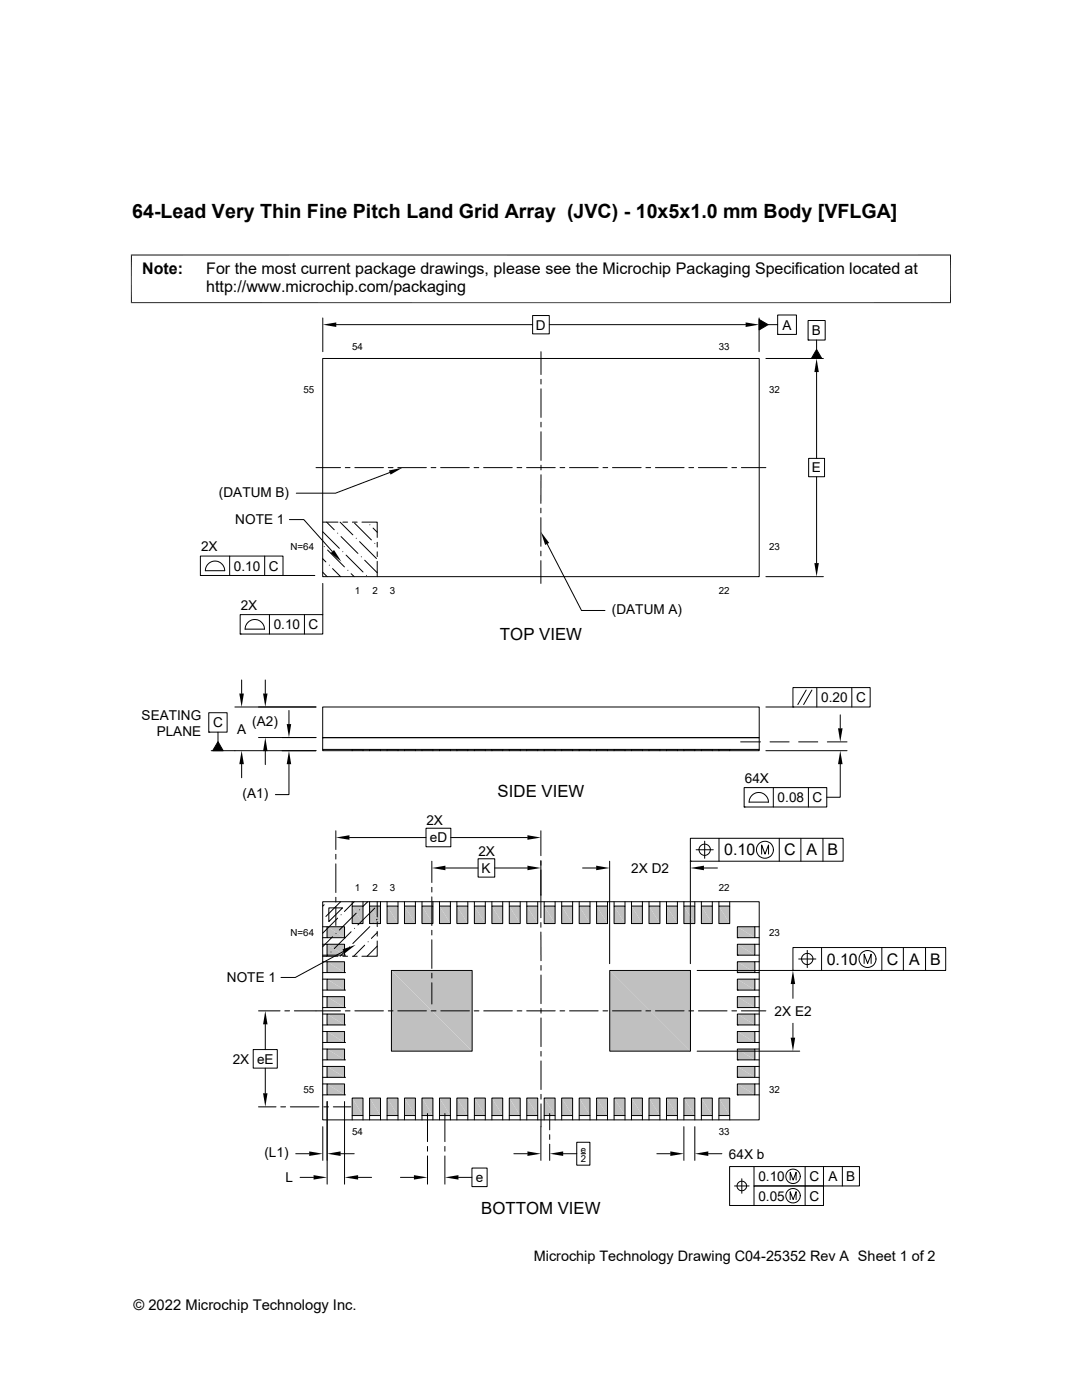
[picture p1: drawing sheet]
<svg xmlns="http://www.w3.org/2000/svg" width="216mm" height="279mm" viewBox="0 0 216 279" stroke-linecap="round" stroke-linejoin="round" font-family="sans-serif">
<g fill="none" stroke="#000" stroke-width=".2">
<path d="M64.4 71.5h87.1v43.6h-87.1zM64.4 106.1l3.3 3.3M64.4 104.2h3M64.4 111.5l.6 .6M64.4 114.2l.9 .9M64.7 109.1h.1M65.2 104.2l1.5 1.5M65.4 109.8l3.3 3.3M65.7 112.8h.1M66.4 113.5l1.6 1.6M67.4 106.4h.1M67.9 104.2l2.5 2.5"/>
<path d="M68.1 107.1l3.3 3.3M68.4 110.1h.1M68.4 104.2h1M69.1 110.8l3.3 3.4M69.4 113.8h.1M70.1 114.5l.6 .6M70.3 104.2h1M70.7 104.4l3.4 3.4M71.1 107.4h.1M71.8 108.1l3.3 3.4M72.1 111.1h.1M72.2 104.2h3.1v3.1"/>
<path d="M72.8 111.8l2.5 2.5M73.1 114.8h.1M73.8 104.7h.1M74.4 105.4l.9 .8M74.8 108.4h.1M75.3 108.2v1M75.3 110.1v1M75.3 112v3.1M64.4 149.6h87.1M64.4 141.1h87.1v6.1h-87.1zM64.4 147.2h.1M64.4 147.2h87.1v2.6h-87.1z"/>
<path d="M70.3 149.6v.2M72.4 149.6v.2M73.7 149.6v.2M75.9 149.6v.2M77.2 149.6v.2M79.4 149.6v.2M80.7 149.6v.2M82.9 149.6v.2M84.2 149.6v.2M86.4 149.6v.2M87.7 149.6v.2M89.9 149.6v.2"/>
<path d="M91.2 149.6v.2M93.3 149.6v.2M94.7 149.6v.2M96.8 149.6v.2M98.1 149.6v.2M100.3 149.6v.2M101.6 149.6v.2M103.8 149.6v.2M105.1 149.6v.2M107.3 149.6v.2M108.6 149.6v.2M110.8 149.6v.2"/>
<path d="M112.1 149.6v.2M114.3 149.6v.2M115.6 149.6v.2M117.7 149.6v.2M119 149.6v.2M121.2 149.6v.2M122.5 149.6v.2M124.7 149.6v.2M126 149.6v.2M128.2 149.6v.2M129.5 149.6v.2M131.7 149.6v.2"/>
<path d="M133 149.6v.2M135.2 149.6v.2M136.5 149.6v.2M138.6 149.6v.2M140 149.6v.2M142.1 149.6v.2M143.4 149.6v.2M145.6 149.6v.2M64.4 180h87.1v43.5h-87.1z"/>
</g>
<g fill="none" stroke="#c0c0c0" stroke-width=".25">
<path d="M70.3 149.7h2.1M73.7 149.7h2.2M77.2 149.7h2.2M80.7 149.7h2.2M84.2 149.7h2.2M87.7 149.7h2.2M91.2 149.7h2.1M94.7 149.7h2.1M98.1 149.7h2.2M101.6 149.7h2.2M105.1 149.7h2.2M108.6 149.7h2.2"/>
<path d="M112.1 149.7h2.2M115.6 149.7h2.1M119 149.7h2.2M122.5 149.7h2.2M126 149.7h2.2M129.5 149.7h2.2M133 149.7h2.2M136.5 149.7h2.1M140 149.7h2.1M143.4 149.7h2.2"/>
</g>
<g fill="#c0c0c0">
<path d="M143.4 180.8l2.2 3.5h-2.2z"/>
<path d="M143.4 180.8h2.2v3.5z"/>
<path d="M140 180.8l2.1 3.5h-2.1z"/>
<path d="M140 180.8h2.1v3.5z"/>
<path d="M136.5 180.8l2.1 3.5h-2.1z"/>
<path d="M136.5 180.8h2.1v3.5z"/>
<path d="M133 180.8l2.2 3.5h-2.2z"/>
<path d="M133 180.8h2.2v3.5z"/>
<path d="M129.5 180.8l2.2 3.5h-2.2z"/>
<path d="M129.5 180.8h2.2v3.5z"/>
<path d="M126 180.8l2.2 3.5h-2.2z"/>
<path d="M126 180.8h2.2v3.5z"/>
<path d="M122.5 180.8l2.2 3.5h-2.2z"/>
<path d="M122.5 180.8h2.2v3.5z"/>
<path d="M119 180.8l2.2 3.5h-2.2z"/>
<path d="M119 180.8h2.2v3.5z"/>
<path d="M115.6 180.8l2.1 3.5h-2.1z"/>
<path d="M115.6 180.8h2.1v3.5z"/>
<path d="M112.1 180.8l2.2 3.5h-2.2z"/>
<path d="M112.1 180.8h2.2v3.5z"/>
<path d="M108.6 180.8l2.2 3.5h-2.2z"/>
<path d="M108.6 180.8h2.2v3.5z"/>
<path d="M105.1 180.8l2.2 3.5h-2.2z"/>
<path d="M105.1 180.8h2.2v3.5z"/>
<path d="M101.6 180.8l2.2 3.5h-2.2z"/>
<path d="M101.6 180.8h2.2v3.5z"/>
<path d="M98.1 180.8l2.2 3.5h-2.2z"/>
<path d="M98.1 180.8h2.2v3.5z"/>
<path d="M94.7 180.8l2.1 3.5h-2.1z"/>
<path d="M94.7 180.8h2.1v3.5z"/>
<path d="M91.2 180.8l2.1 3.5h-2.1z"/>
<path d="M91.2 180.8h2.1v3.5z"/>
<path d="M87.7 180.8l2.2 3.5h-2.2z"/>
<path d="M87.7 180.8h2.2v3.5z"/>
<path d="M84.2 180.8l2.2 3.5h-2.2z"/>
<path d="M84.2 180.8h2.2v3.5z"/>
<path d="M80.7 180.8l2.2 3.5h-2.2z"/>
<path d="M80.7 180.8h2.2v3.5z"/>
<path d="M77.2 180.8l2.2 3.5h-2.2z"/>
<path d="M77.2 180.8h2.2v3.5z"/>
<path d="M73.7 180.8l2.2 3.5h-2.2z"/>
<path d="M73.7 180.8h2.2v3.5z"/>
<path d="M70.3 180.8l2.1 3.5h-2.1z"/>
<path d="M70.3 180.8h2.1v3.5z"/>
<path d="M147.1 185l3.5 2.1h-3.5z"/>
<path d="M147.1 185h3.5v2.1z"/>
<path d="M65.3 185l3.4 2.1h-3.4z"/>
<path d="M65.3 185h3.4v2.1z"/>
<path d="M147.1 188.4l3.5 2.2h-3.5z"/>
<path d="M147.1 188.4h3.5v2.2z"/>
<path d="M65.3 188.4l3.4 2.2h-3.4z"/>
<path d="M65.3 188.4h3.4v2.2z"/>
<path d="M147.1 191.9l3.5 2.2h-3.5z"/>
<path d="M147.1 191.9h3.5v2.2z"/>
<path d="M65.3 191.9l3.4 2.2h-3.4z"/>
<path d="M65.3 191.9h3.4v2.2z"/>
<path d="M147.1 195.4l3.5 2.2h-3.5z"/>
<path d="M147.1 195.4h3.5v2.2z"/>
<path d="M65.3 195.4l3.4 2.2h-3.4z"/>
<path d="M65.3 195.4h3.4v2.2z"/>
<path d="M147.1 198.9l3.5 2.2h-3.5z"/>
<path d="M147.1 198.9h3.5v2.2z"/>
<path d="M65.3 198.9l3.4 2.2h-3.4z"/>
<path d="M65.3 198.9h3.4v2.2z"/>
<path d="M147.1 202.4l3.5 2.2h-3.5z"/>
<path d="M147.1 202.4h3.5v2.2z"/>
<path d="M65.3 202.4l3.4 2.2h-3.4z"/>
<path d="M65.3 202.4h3.4v2.2z"/>
<path d="M147.1 205.9l3.5 2.1h-3.5z"/>
<path d="M147.1 205.9h3.5v2.1z"/>
<path d="M65.3 205.9l3.4 2.1h-3.4z"/>
<path d="M65.3 205.9h3.4v2.1z"/>
<path d="M121.7 193.7l16.1 16.1h-16.1z"/>
<path d="M121.7 193.7h16.1v16.1z"/>
<path d="M78.1 193.7l16.1 16.1h-16.1z"/>
<path d="M78.1 193.7h16.1v16.1z"/>
<path d="M147.1 209.4l3.5 2.1h-3.5z"/>
<path d="M147.1 209.4h3.5v2.1z"/>
<path d="M65.3 209.4l3.4 2.1h-3.4z"/>
<path d="M65.3 209.4h3.4v2.1z"/>
<path d="M147.1 212.8l3.5 2.2h-3.5z"/>
<path d="M147.1 212.8h3.5v2.2z"/>
<path d="M65.3 212.8l3.4 2.2h-3.4z"/>
<path d="M65.3 212.8h3.4v2.2z"/>
<path d="M147.1 216.3l3.5 2.2h-3.5z"/>
<path d="M147.1 216.3h3.5v2.2z"/>
<path d="M65.3 216.3l3.4 2.2h-3.4z"/>
<path d="M65.3 216.3h3.4v2.2z"/>
<path d="M143.4 219.1l2.2 3.5h-2.2z"/>
<path d="M143.4 219.1h2.2v3.5z"/>
<path d="M140 219.1l2.1 3.5h-2.1z"/>
<path d="M140 219.1h2.1v3.5z"/>
<path d="M136.5 219.1l2.1 3.5h-2.1z"/>
<path d="M136.5 219.1h2.1v3.5z"/>
<path d="M133 219.1l2.2 3.5h-2.2z"/>
<path d="M133 219.1h2.2v3.5z"/>
<path d="M129.5 219.1l2.2 3.5h-2.2z"/>
<path d="M129.5 219.1h2.2v3.5z"/>
<path d="M126 219.1l2.2 3.5h-2.2z"/>
<path d="M126 219.1h2.2v3.5z"/>
<path d="M122.5 219.1l2.2 3.5h-2.2z"/>
<path d="M122.5 219.1h2.2v3.5z"/>
<path d="M119 219.1l2.2 3.5h-2.2z"/>
<path d="M119 219.1h2.2v3.5z"/>
<path d="M115.6 219.1l2.1 3.5h-2.1z"/>
<path d="M115.6 219.1h2.1v3.5z"/>
<path d="M112.1 219.1l2.2 3.5h-2.2z"/>
<path d="M112.1 219.1h2.2v3.5z"/>
<path d="M108.6 219.1l2.2 3.5h-2.2z"/>
<path d="M108.6 219.1h2.2v3.5z"/>
<path d="M105.1 219.1l2.2 3.5h-2.2z"/>
<path d="M105.1 219.1h2.2v3.5z"/>
<path d="M101.6 219.1l2.2 3.5h-2.2z"/>
<path d="M101.6 219.1h2.2v3.5z"/>
<path d="M98.1 219.1l2.2 3.5h-2.2z"/>
<path d="M98.1 219.1h2.2v3.5z"/>
<path d="M94.7 219.1l2.1 3.5h-2.1z"/>
<path d="M94.7 219.1h2.1v3.5z"/>
<path d="M91.2 219.1l2.1 3.5h-2.1z"/>
<path d="M91.2 219.1h2.1v3.5z"/>
<path d="M87.7 219.1l2.2 3.5h-2.2z"/>
<path d="M87.7 219.1h2.2v3.5z"/>
<path d="M84.2 219.1l2.2 3.5h-2.2z"/>
<path d="M84.2 219.1h2.2v3.5z"/>
<path d="M80.7 219.1l2.2 3.5h-2.2z"/>
<path d="M80.7 219.1h2.2v3.5z"/>
<path d="M77.2 219.1l2.2 3.5h-2.2z"/>
<path d="M77.2 219.1h2.2v3.5z"/>
<path d="M73.7 219.1l2.2 3.5h-2.2z"/>
<path d="M73.7 219.1h2.2v3.5z"/>
<path d="M70.3 219.1l2.1 3.5h-2.1z"/>
<path d="M70.3 219.1h2.1v3.5z"/>
</g>
<g fill="none" stroke="#000" stroke-width=".2">
<path d="M26.1 50.9h163.7M26.2 50.8v9.7M189.7 50.8v9.7M26.1 60.4h163.7M64.4 63.5v6.7M67.1 64.8h39.2M106.3 63h3.3v3.6h-3.3zM107.9 70.2v4.5M107.9 75.7v.9M107.9 77.6v5.7M109.6 64.8h39.2M151.5 63.8l1.8 1-1.8 1z"/>
<path d="M151.5 63.5v6.7M152.8 71.5h11.5M153.3 64.8h1.9M155.2 62.9h3.7v3.8h-3.7zM155.2 66.7h.1M161.2 64h3.5v3.9h-3.5zM161.2 67.9h.1M162.9 69.7l1.1 1.8h-2.1zM162.9 67.9v1.8M162.9 74.3v17.2M63.1 93.3h4.8M68.9 93.3h.9"/>
<path d="M70.8 93.3h5.7M77.5 93.3h.9M77.8 94.3l-10.8 4.1h-7.9M79.4 93.3h5.7M86 93.3h1M87.9 93.3h5.7M94.6 93.3h.9M96.5 93.3h5.7M103.2 93.3h.9M105.1 93.3h5.7M107.9 84.3v.9M107.9 86.2v5.7"/>
<path d="M107.9 92.8v1M107.9 94.7v5.8M111.7 93.3h1M113.6 93.3h5.8M120.3 93.3h1M122.2 93.3h5.7M128.9 93.3h.9M130.8 93.3h5.7M137.5 93.3h.9M139.4 93.3h5.7M146 93.3h1M147.9 93.3h4.9"/>
<path d="M161.4 91.5h3.1v3.6h-3.1zM162.9 95.1v17.3M40 111h16.5v3.9h-16.5zM40 114.9h.1M41.6 112.5a1.91 1.91 0 0 1 2-.4 1.91 1.91 0 0 1 1.2 1.8h-3.8l.1-.6zM45.8 111v3.9M52.8 111v3.9M56.5 114.9h6.3M57.7 103.7h2.9l5.7 6.4M64.4 116.4v6.3M107.9 101.4v1M107.9 103.3v5.7"/>
<path d="M107.9 110v.9M107.9 111.9v4.5M109.2 108.5l6.8 13.3h4.7M152.8 115.1h11.5M47.9 122.7h16.5v3.8h-16.5zM47.9 126.5h.1M48.2 135.7v2.7M48.9 125.6h3.9a1.93 1.93 0 0 0-2-2 1.93 1.93 0 0 0-1.9 2M52.9 135.7v2.7M53.8 122.7v3.8M60.7 122.7v3.8M158.2 137.2h15.4v3.9h-15.4z"/>
<path d="M160.9 137.7l-1.7 2.9M162 137.7l-1.6 2.9M163 137.2v3.9M170 137.2v3.9M41.7 142.2h3.6v3.9h-3.6zM41.7 146.1h.1M42.1 149.8h21M43.5 148l1 1.8h-2.1zM43.5 146.1v1.9M46.9 141.1h16.2M48.2 152.5v2.7M51.6 147.2h11.5"/>
<path d="M52.9 149.9v2.7M57.7 152.5v6.1h-2.8M57.7 141.8v2.7M147.8 148.1h3.9M148.5 157.2h16.5v3.9h-16.5zM152.8 141.1h5.4M152.8 149.8h16.2M153.6 148.1h3.9M154.3 157.2v3.9M158.2 141.1h.1M159.4 148.1h3.8M161.3 157.2v3.9"/>
<path d="M165.1 148.1h3.9M167.7 152.5v6.6h-2.7M167.7 142.7v2.7M67 165.8v3.7M67 170.5v.9M67 172.4v5.7M67 179.1v.9M68 180l-3 2.9M69.7 167.2h15.3M70.3 180v.8M70.7 180l-2 1.9M72.4 180v.8"/>
<path d="M73.4 180l-1 .9M73.7 180v.8M75.3 180v3M75.9 180v.8M77.2 180v.8M79.4 180v.8M80.7 180v.8M82.9 180v.8M84.2 180v.8M85 165.3h5v3.7h-5zM86.2 171.9v4.2M86.2 177.1v.9"/>
<path d="M86.2 179v5.7M86.4 180v.8M87.7 180v.8M88.9 173.2h6.5M89.9 180v.8M90 167.2h15.2M91.2 180v.8M93.3 180v.8M94.7 180v.8M95.4 171.4h3.3v3.6h-3.3zM96.8 180v.8M98.1 180v.8"/>
<path d="M98.7 173.2h6.5M100.3 180v.8M101.6 180v.8M103.8 180v.8M105.1 180v.8M107.3 180v.8M107.9 165.8v5M107.9 171.7v11.5M108.6 180v.8M110.8 180v.8M112.1 180v.8M114.3 180v.8"/>
<path d="M115.6 180v.8M116.2 173.2h2.8M117.7 180v.8M119 180v.8M121.2 180v.8M121.6 171.9v20.4M122.5 180v.8M124.7 180v.8M126 180v.8M128.2 180v.8M129.5 180v.8M131.7 180v.8"/>
<path d="M133 180v.8M135.2 180v.8M136.5 180v.8M137.8 167.3h30.4v4.6h-30.4zM137.8 171.9h.1M137.8 171.9v20.4M138.6 180v.8M138.9 169.6h3.4M140 180v.8M140.5 173.2h2.7M140.6 167.9v3.4M141.7 169.6a1.13 1.13 0 0 1-1.6 1 1.13 1.13 0 0 1-.3-1.9 1.13 1.13 0 0 1 1.9 .5l.1 .4"/>
<path d="M142.1 180v.8M143.4 180v.8M143.5 167.3v4.6M145.6 180v.8M148.5 161.1h.1M149.5 160.1h3.8a1.93 1.93 0 0 0-1.9-1.9 1.93 1.93 0 0 0-1.9 1.9M152 170.5v-1.9l.7 1.9 .7-1.9v1.9M155.5 167.3v4.6M159.8 167.3v4.6M164.2 167.3v4.6M64.4 190.8h3M64.4 198.9h.9"/>
<path d="M64.4 197.6h.9M64.4 195.4h.9M64.4 194.1h.9M64.4 191.9h.9M64.4 190.6h.9M64.4 188.4h.9M64.4 187.1h.9M64.4 185h.9M64.7 180.6l-.3 .2M65.3 198.9h3.4v2.2h-3.4zM65.3 195.4h3.4v2.2h-3.4zM65.3 191.9h3.4v2.2h-3.4z"/>
<path d="M65.3 188.4h3.4v2.2h-3.4zM65.3 185h3.4v2.1h-3.4zM65.4 190.6l-.2 .2M65.6 181.2h2.7l-2.7 2.7zM66 190h.1M66.4 186.9l-2 2M67 181v3.7M67 186.3h.1M67.4 183.2l-3 3M68.1 182.6h.1M68.4 190.8h1M68.6 189.9l-9.7 5.2h-2.8"/>
<path d="M68.7 197.6h.1M68.7 194.1h.1M68.7 190.6h.1M68.7 187.1h.1M69.1 189.7l-1.2 1.1M69.7 189h.1M70.1 185.9l-3.4 3.4M70.3 180.8h2.1v3.5h-2.1zM70.3 190.8h1M70.7 185.3h.1M71.1 182.2l-3.4 3.4M71.8 181.6h.1"/>
<path d="M72.8 188.6l-2.2 2.2M73.4 188h.1M73.7 180.8h2.2v3.5h-2.2zM73.8 184.9l-3.4 3.4M74.4 184.3h.1M74.8 181.2l-3.4 3.4M75.3 183.4l-.2 .2M75.3 186.1l-1.2 1.2M75.3 187.8v3h-3.1M75.3 184v.9M75.3 185.9v.9M75.3 188.8l-2 2"/>
<path d="M77.2 180.8h2.2v3.5h-2.2zM78.1 193.7h16.1v16.1h-16.1zM80.7 180.8h2.2v3.5h-2.2zM84.2 180.8h2.2v3.5h-2.2zM86.2 185.7v.9M86.2 187.6v5.7M86.2 194.2v1M86.2 196.1v4.3M87.7 180.8h2.2v3.5h-2.2zM91.2 180.8h2.1v3.5h-2.1zM94.7 180.8h2.1v3.5h-2.1zM98.1 180.8h2.2v3.5h-2.2z"/>
<path d="M101.6 180.8h2.2v3.5h-2.2zM105.1 180.8h2.2v3.5h-2.2zM107.9 186v5.7M107.9 184.1v1M107.9 192.7v.9M107.9 194.6v5.7M108.6 180.8h2.2v3.5h-2.2zM112.1 180.8h2.2v3.5h-2.2zM115.6 180.8h2.1v3.5h-2.1zM119 180.8h2.2v3.5h-2.2zM121.7 193.7h16.1v16.1h-16.1zM122.5 180.8h2.2v3.5h-2.2z"/>
<path d="M126 180.8h2.2v3.5h-2.2zM129.5 180.8h2.2v3.5h-2.2zM133 180.8h2.2v3.5h-2.2zM136.5 180.8h2.1v3.5h-2.1zM139.1 193.7h20.5M140 180.8h2.1v3.5h-2.1zM143.4 180.8h2.2v3.5h-2.2zM147.1 198.9h3.5v2.2h-3.5zM147.1 195.4h3.5v2.2h-3.5zM147.1 197.6h.1M147.1 191.9h3.5v2.2h-3.5zM147.1 194.1h.1"/>
<path d="M147.1 188.4h3.5v2.2h-3.5zM147.1 190.6h.1M147.1 185h3.5v2.1h-3.5zM147.1 187.1h.1M150.6 198.9h.9M150.6 197.6h.9M150.6 195.4h.9M150.6 194.1h.9M150.6 191.9h.9M150.6 190.6h.9M150.6 188.4h.9M150.6 187.1h.9"/>
<path d="M150.6 185h.9M158.2 189.1h30.5v4.6h-30.5zM158.2 193.7h.1M158.2 196.4v2.8M159.4 191.4h3.4M159.9 191.4a1.14 1.14 0 0 1 1.6-1.1 1.14 1.14 0 0 1 .4 1.8 1.14 1.14 0 0 1-1.9-.3v-.4M161.1 189.7v3.4M163.9 189.1v4.6M172.4 192.3v-1.9l.7 1.9 .7-1.9v1.9M176 189.1v4.6M180.3 189.1v4.6M184.7 189.1v4.6"/>
<path d="M50.5 209.5h4.8v3.7h-4.8zM51.6 201.7h4.3M52.9 204.4v5.1M52.9 213.2v5M56.8 201.7h1M58.7 201.7h9.2M64.4 218.5h.9M64.4 216.3h.9M64.4 215h.9M64.4 212.8h.9M64.4 211.5h.9M64.4 209.4h.9"/>
<path d="M64.4 208h.9M64.4 205.9h.9M64.4 204.6h.9M64.4 202.4h.9M64.4 201.1h.9M65.3 216.3h3.4v2.2h-3.4zM65.3 212.8h3.4v2.2h-3.4zM65.3 209.4h3.4v2.1h-3.4zM65.3 205.9h3.4v2.1h-3.4zM65.3 202.4h3.4v2.2h-3.4zM65.3 219.8v16.5M68.7 218.5h.1"/>
<path d="M68.7 215h.1M68.7 211.5h.1M68.7 208h.1M68.7 204.6h.1M68.7 201.1h.1M68.7 219.8v16.5M68.9 201.7h1M70.3 219.1h2.1v3.5h-2.1zM70.8 201.7h5.7M73.7 219.1h2.2v3.5h-2.2zM77.2 219.1h2.2v3.5h-2.2zM77.5 201.7h.9"/>
<path d="M79.4 201.7h5.7M80.7 219.1h2.2v3.5h-2.2zM84.2 219.1h2.2v3.5h-2.2zM86 201.7h1M87.7 219.1h2.2v3.5h-2.2zM87.9 201.7h5.8M91.2 219.1h2.1v3.5h-2.1zM94.6 201.7h1M94.7 219.1h2.1v3.5h-2.1zM96.5 201.7h5.7M98.1 219.1h2.2v3.5h-2.2zM101.6 219.1h2.2v3.5h-2.2z"/>
<path d="M103.2 201.7h.9M105.1 201.7h5.7M105.1 219.1h2.2v3.5h-2.2zM107.9 201.3v.9M107.9 203.2v5.7M107.9 209.8v1M107.9 211.7v5.7M107.9 218.4v1M108.6 219.1h2.2v3.5h-2.2zM111.7 201.7h1M112.1 219.1h2.2v3.5h-2.2zM113.6 201.7h5.8"/>
<path d="M115.6 219.1h2.1v3.5h-2.1zM119 219.1h2.2v3.5h-2.2zM120.3 201.7h1M122.2 201.7h5.7M122.5 219.1h2.2v3.5h-2.2zM126 219.1h2.2v3.5h-2.2zM128.9 201.7h.9M129.5 219.1h2.2v3.5h-2.2zM130.8 201.7h5.7M133 219.1h2.2v3.5h-2.2zM136.5 219.1h2.1v3.5h-2.1zM137.5 201.7h.9"/>
<path d="M139.1 209.8h20.5M139.4 201.7h5.7M140 219.1h2.1v3.5h-2.1zM143.4 219.1h2.2v3.5h-2.2zM146 201.7h1M147.1 216.3h3.5v2.2h-3.5zM147.1 218.5h.1M147.1 212.8h3.5v2.2h-3.5zM147.1 215h.1M147.1 209.4h3.5v2.1h-3.5zM147.1 211.5h.1M147.1 205.9h3.5v2.1h-3.5z"/>
<path d="M147.1 208h.1M147.1 202.4h3.5v2.2h-3.5zM147.1 204.6h.1M147.1 201.1h.1M147.9 201.7h4.9M150.6 218.5h.9M150.6 216.3h.9M150.6 215h.9M150.6 212.8h.9M150.6 211.5h.9M150.6 209.4h.9M150.6 208h.9"/>
<path d="M150.6 205.9h.9M150.6 204.6h.9M150.6 202.4h.9M150.6 201.1h.9M158.2 204.2v2.9M51.6 220.9h3.5M56 220.9h1M57.9 220.9h5.7M59 230.3h2.7M59.9 235h2.7M64.4 224.9v6.7M64.6 220.9h1"/>
<path d="M66.5 220.9h3.5M68 230.3h2.7M70.3 222.6v.9M71.5 235h2.6M72.4 222.6v.9M73.7 222.6v.9M75.9 222.6v.9M77.2 222.6v.9M79.4 222.6v.9M79.9 235h2.7M80.7 222.6v.9M82.9 222.6v.9"/>
<path d="M84.2 222.6v.9M85.3 222.2v5.6M85.3 228.8v.9M85.3 230.7v5.6M86.4 222.6v.9M87.7 222.6v.9M88.8 222.2v5.6M88.8 228.8v.9M88.8 230.7v5.6M89.9 222.6v.9M91.2 222.6v.9M91.5 235h2.7"/>
<path d="M93.3 222.6v.9M94.2 233.1h3v3.7h-3zM94.7 222.6v.9M96.8 222.6v.9M98.1 222.6v.9M100.3 222.6v.9M101.6 222.6v.9M102.5 230.3h2.7M103.8 222.6v.9M105.1 222.6v.9M107.3 222.6v.9M107.9 220.3v11.3"/>
<path d="M108.6 222.6v.9M109.7 222.2v3.3M109.7 226.4v1M109.7 228.3v3.3M110.8 222.6v.9M112.1 222.6v.9M112.4 230.3h2.7M114.3 222.6v.9M115.1 228h2.6v4.5h-2.6zM115.6 222.6v.9M116 230.3h.8M117.7 222.6v.9"/>
<path d="M119 222.6v.9M121.2 222.6v.9M122.5 222.6v.9M124.7 222.6v.9M126 222.6v.9M128.2 222.6v.9M129.5 222.6v.9M131.1 230.3h2.7M131.7 222.6v.9M133 222.6v.9M135.2 222.6v.9M136.5 222.6v.9"/>
<path d="M136.5 224.9v6.7M138.6 222.6v.9M138.6 224.9v6.7M140 222.6v.9M141.3 230.3h2.7M142.1 222.6v.9M143.4 222.6v.9M145.6 222.6v.9M146.6 236.7h2.9M148 235.2v2.9M150.5 232.8v3.9h13.8v3.9h-18.7v-7.8h25.9v3.9h-21v3.9M157.7 235.5v-1.5l.6 1.5 .6-1.5v1.5"/>
<path d="M157.7 239.4v-1.6l.6 1.6 .6-1.6v1.6M160.7 232.8v7.8M164.3 232.8v3.9M168.1 232.8v3.9"/>
<circle cx="152.6" cy="169.6" r="1.69"/>
<circle cx="173.1" cy="191.4" r="1.69"/>
<circle cx="148" cy="236.7" r=".96"/>
<circle cx="158.2" cy="238.6" r="1.44"/>
<circle cx="158.2" cy="234.8" r="1.44"/>
</g>
<g fill="#000">
<path d="M64.4 64.8l2.7-.5v1zM148.8 64.3l2.7 .5-2.7 .5zM151.5 63.8l1.8 1-1.8 1zM162.9 71.5l.5 2.8h-.9zM162.9 69.7l1.1 1.8h-2.1zM77.6 93.9l2.7-.6-2.4 1.4zM66 110.4l.7-.6 1.4 2.3zM107.9 106.2l1.7 2.2-.8 .4zM162.5 112.4h.9l-.5 2.7zM47.8 138.4h.9l-.5 2.7zM52.5 138.4h.9l-.5 2.7zM43.5 148l1 1.8h-2.1z"/>
<path d="M48.2 149.8l.5 2.7h-.9zM52.9 147.2l.5 2.7h-.9zM57.2 144.5h.9l-.4 2.7zM57.7 149.8l.4 2.7h-.9zM167.2 145.4h.9l-.4 2.7zM167.7 149.8l.4 2.7h-.9zM67 167.2l2.7-.5v.9zM86.2 173.2l2.7-.4v.9zM105.2 172.8l2.7 .4-2.7 .5zM105.2 166.7l2.7 .5-2.7 .4zM119 172.8l2.6 .4-2.6 .5zM137.8 173.2l2.7-.4v.9z"/>
<path d="M68.3 189.5l2.7-.9-2.2 1.7zM158.2 193.7l.5 2.7h-.9zM52.9 201.7l.5 2.7h-.9zM52.5 218.2h.9l-.5 2.7zM157.8 207.1h.9l-.5 2.7zM61.7 229.8l2.7 .5-2.7 .4zM62.6 234.5l2.7 .5-2.7 .4zM65.3 230.3l2.7-.5v.9zM68.7 235l2.8-.5v.9zM82.6 234.5l2.7 .5-2.7 .4zM88.8 235l2.7-.5v.9zM105.2 229.8l2.7 .5-2.7 .4z"/>
<path d="M109.7 230.3l2.7-.5v.9zM133.8 229.8l2.7 .5-2.7 .4zM138.6 230.3l2.7-.5v.9z"/>
</g>
<text font-size="3.9" x="26.4" y="43.5">64-Lead Very Thin Fine Pitch Land Grid Array (JVC) - 10x5x1.0 mm Body [VFLGA]</text>
<g font-size="3.3">
<text x="99.8" y="127.7">TOP VIEW</text>
<text x="99.3" y="159.1">SIDE VIEW</text>
<text x="96" y="242.2">BOTTOM VIEW</text>
</g>
<g font-size="3.2">
<text x="28.4" y="54.7">Note:</text>
<text x="41.1" y="58.3">http://www.microchip.com/packaging</text>
<text x="41.1" y="54.7">For the most current package drawings, please see the Microchip Packaging Specification located at</text>
<text x="144.5" y="170.7">0.10</text>
<text x="156.5" y="170.7">C</text>
<text x="161" y="170.7">A</text>
<text x="165.1" y="170.7">B</text>
<text x="165" y="192.5">0.10</text>
<text x="176.9" y="192.5">C</text>
<text x="181.4" y="192.5">A</text>
<text x="185.6" y="192.5">B</text>
</g>
<g font-size="2.9">
<text x="106.5" y="251.7">Microchip Technology Drawing C04-25352 Rev A Sheet 1 of 2</text>
<text x="26.6" y="261.3">© 2022 Microchip Technology Inc.</text>
</g>
<g font-size="2.7">
<text x="106.9" y="65.8">D</text>
<text x="156.1" y="65.8">A</text>
<text x="162" y="66.9">B</text>
<text x="162" y="94.3">E</text>
<text x="43.7" y="99.1">(DATUM B)</text>
<text x="46.9" y="104.6">NOTE 1</text>
<text x="40.1" y="110">2X</text>
<text x="46.7" y="113.9">0.10</text>
<text x="53.6" y="113.9">C</text>
<text x="48" y="121.7">2X</text>
<text x="54.6" y="125.6">0.10</text>
<text x="61.6" y="125.6">C</text>
<text x="122.1" y="122.5">(DATUM A)</text>
<text x="28.3" y="143.7">SEATING</text>
<text x="163.9" y="140.1">0.20</text>
<text x="170.8" y="140.1">C</text>
<text x="31.3" y="146.9">PLANE</text>
<text x="42.5" y="145.1">C</text>
<text x="47.3" y="146.4">A</text>
<text x="50.3" y="144.8">(A2)</text>
<text x="48.4" y="159.3">(A1)</text>
<text x="148.6" y="156.2">64X</text>
<text x="155.2" y="160.1">0.08</text>
<text x="162.1" y="160.1">C</text>
<text x="85.1" y="164.7">2X</text>
<text x="85.8" y="168.1">eD</text>
<text x="95.5" y="170.8">2X</text>
<text x="96.1" y="174.2">K</text>
<text x="126" y="174.2">2X D2</text>
<text x="45.3" y="196">NOTE 1</text>
<text x="154.6" y="202.7">2X E2</text>
<text x="46.4" y="212.4">2X</text>
<text x="51.3" y="212.3">eE</text>
<text x="52.8" y="230.9">(L1)</text>
<text x="145.4" y="231.2">64X b</text>
<text x="57" y="235.9">L</text>
<text x="95" y="235.9">e</text>
<text x="151.3" y="235.7">0.10</text>
<text x="151.3" y="239.6">0.05</text>
<text x="161.5" y="235.7">C</text>
<text x="161.5" y="239.6">C</text>
<text x="165.3" y="235.7">A</text>
<text x="168.8" y="235.7">B</text>
</g>
<g font-size="1.9">
<text x="70.3" y="69.8">54</text>
<text x="143.4" y="69.8">33</text>
<text x="60.5" y="78.4">55</text>
<text x="153.5" y="78.4">32</text>
<text x="58" y="109.7">N=64</text>
<text x="153.5" y="109.7">23</text>
<text x="70.8" y="118.6">1</text>
<text x="74.3" y="118.6">2</text>
<text x="77.8" y="118.6">3</text>
<text x="143.4" y="118.6">22</text>
<text x="70.8" y="177.8">1</text>
<text x="74.3" y="177.8">2</text>
<text x="77.8" y="177.8">3</text>
<text x="143.4" y="177.8">22</text>
<text x="58" y="186.7">N=64</text>
<text x="153.5" y="186.7">23</text>
<text x="60.5" y="218.1">55</text>
<text x="153.5" y="218.1">32</text>
<text x="70.3" y="226.6">54</text>
<text x="143.4" y="226.6">33</text>
<text x="115.9" y="230">e</text>
<text x="115.9" y="231.8">2</text>
</g>
</svg>
